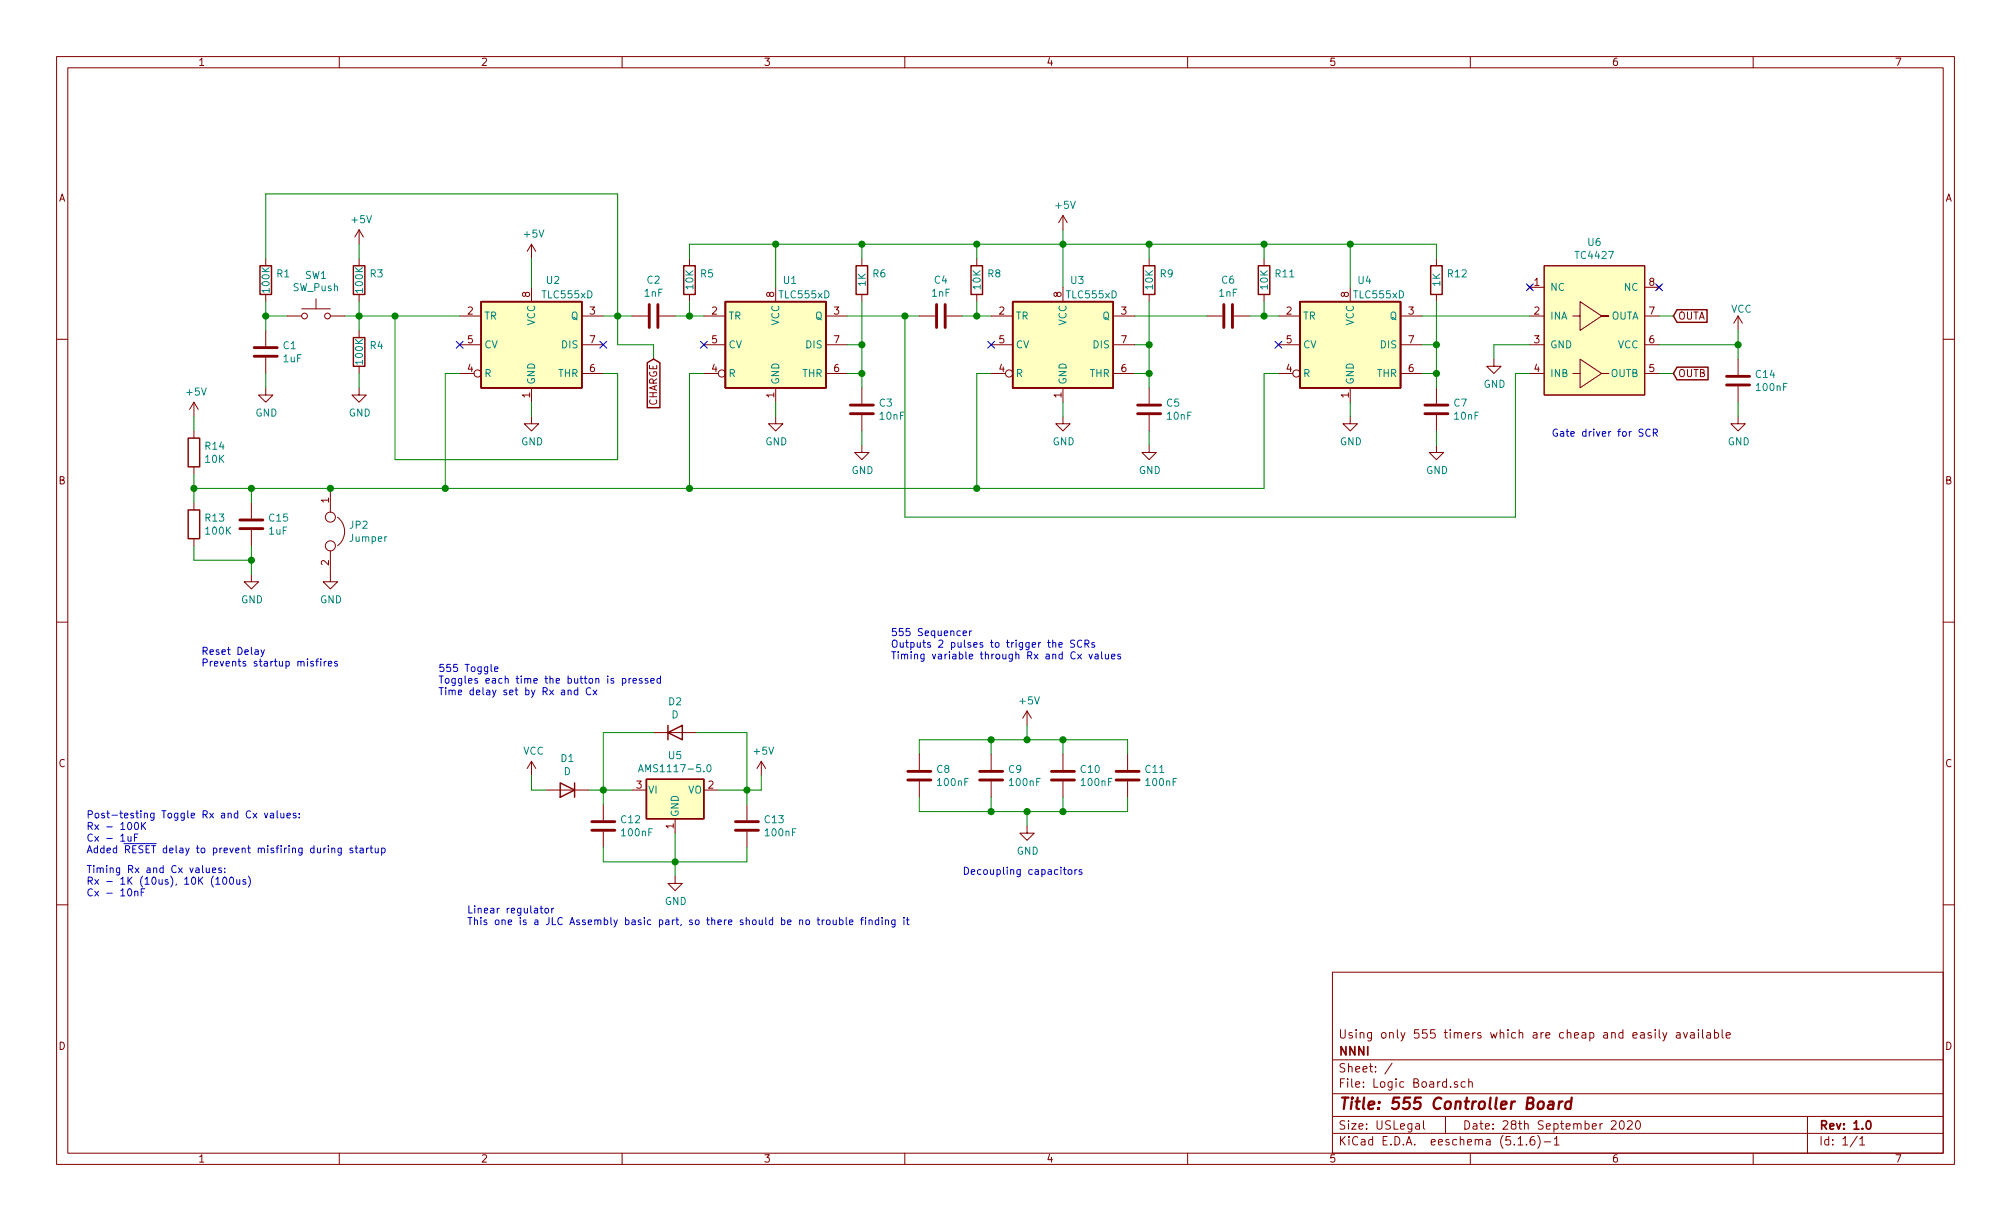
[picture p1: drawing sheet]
<svg xmlns="http://www.w3.org/2000/svg" width="356mm" height="216mm" viewBox="0 0 356 216" stroke-linecap="round" stroke-linejoin="round" font-family="sans-serif">
<g fill="none" stroke="#840000" stroke-width=".18">
<path d="M10 10h335.6v195.9h-335.6zM12 12h331.6v191.9h-331.6zM60 10v2M110 10v2M160 10v2M210 10v2M260 10v2M310 10v2M188 38.1v2.5M188 38.1l-.8 1.3M188 38.1l.7 1.3M10 60h2"/>
<path d="M47 45.7v1.3M47 52.1v1.2M47 58.4v2.8M50.8 55.9h2.5M53.3 54.6h5.1M55.9 52.8v1.8M58.4 55.9h2.6M63.5 40.6l-.8 1.3M63.5 40.6v2.6M63.5 45.7v1.3M63.5 52.1v1.2M63.5 58.4v1.3"/>
<path d="M63.5 40.6l.8 1.3M81.3 55.9h3.8M94 43.2l-.8 1.3M94 43.2v2.5M94 50.8v2.5M94 43.2l.7 1.3M102.9 55.9h3.8M111.8 55.9h2.8M116.6 55.9h2.8M121.9 45.7v1.3M121.9 52.1v1.2M124.5 55.9h3.8"/>
<path d="M137.2 50.8v2.5M146 55.9h3.9M152.4 45.7v1.3M152.4 52.1v1.2M162.6 55.9h2.8M167.4 55.9h2.8M172.7 45.7v1.3M172.7 52.1v1.2M175.3 55.9h3.8M188 50.8v2.5M196.8 55.9h3.9M203.2 45.7v1.3"/>
<path d="M203.2 52.1v1.2M213.4 55.9h2.8M218.2 55.9h2.8M223.5 45.7v1.3M223.5 52.1v1.2M226.1 55.9h3.8M238.8 50.8v2.5M247.6 55.9h3.9M254 45.7v1.3M254 52.1v1.2M270.1 50.4l.8 .8M270.5 55.9h2.5"/>
<path d="M270.5 50.8h2.5M270.9 50.4l-.8 .8M273 47h17.8v22.9h-17.8zM278.1 55.9h1.3v-2.6l3.8 2.6h1.3h-1.3l-3.8 2.5v-2.5M290.8 55.9h2.6M290.8 50.8h2.6M293 50.4l.8 .8M293.8 50.4l-.8 .8M307.3 55.9l-.7 1.3M307.3 55.9v2.5M307.3 55.9l.8 1.3M343.6 60h2"/>
<path d="M34.3 71.1l-.8 1.3M34.3 71.1v2.6M34.3 76.2v1.3M34.3 71.1l.8 1.3M47 68.6v1.3h1.3l-1.3 1.2-1.3-1.2h1.3M47 63.2v2.8M63.5 68.6v1.3h1.3l-1.3 1.2-1.3-1.2h1.3M63.5 64.8v1.2M81.3 66h2.5M81.3 61h3.8M94 73.7v1.2h1.2l-1.2 1.3-1.3-1.3h1.3M94 68.6v2.5"/>
<path d="M102.9 66h3.8M102.9 61h3.8M124.5 66h2.5M124.5 61h3.8M137.2 73.7v1.2h1.2l-1.2 1.3-1.3-1.3h1.3M137.2 68.6v2.5M146 66h3.9M146 61h3.9M152.4 78.7v1.3h1.3l-1.3 1.3-1.3-1.3h1.3M152.4 68.6v2.8M152.4 73.4v2.8M175.3 66h2.5"/>
<path d="M175.3 61h3.8M188 73.7v1.2h1.2l-1.2 1.3-1.3-1.3h1.3M188 68.6v2.5M196.8 66h3.9M196.8 61h3.9M203.2 78.7v1.3h1.3l-1.3 1.3-1.3-1.3h1.3M203.2 68.6v2.8M203.2 73.4v2.8M226.1 66h2.5M226.1 61h3.8M238.8 73.7v1.2h1.2l-1.2 1.3-1.3-1.3h1.3M238.8 68.6v2.5"/>
<path d="M247.6 66h3.9M247.6 61h3.9M254 78.7v1.3h1.3l-1.3 1.3-1.3-1.3h1.3M254 68.6v2.8M254 73.4v2.8M264.2 63.5v1.3h1.2l-1.2 1.2-1.3-1.2h1.3M270.5 66h2.5M270.5 61h2.5M278.1 66h1.3v-2.5l3.8 2.5h1.3h-1.3l-3.8 2.6v-2.6M290.8 66h2.6M290.8 61h2.6M307.3 73.7v1.2h1.3l-1.3 1.3-1.2-1.3h1.2"/>
<path d="M307.3 63.5v2.8M307.3 68.3v2.8M34.3 82.6v1.2M34.3 88.9v1.3M34.3 95.3v1.2M44.4 88.9v2.8M44.4 93.7v2.8M58.4 97.4v5.5h1.3l-1.3 1.2-1.3-1.2h1.3M58.4 86.4v4.2M59.7 91.5a3.2 3.2 0 0 1 0 5M10 110h2M44.4 101.6v1.3h1.3l-1.3 1.2-1.2-1.2h1.2"/>
<path d="M343.6 110h2M94 134.6v2.6M94 134.6l-.8 1.3M94 134.6l.7 1.3M96.5 139.7h7.6M111.8 139.7h2.5M115.6 129.5h7.6M124.5 139.7h2.5M134.6 134.6l-.7 1.3M134.6 134.6v2.6M134.6 134.6l.8 1.3M162.6 133.4v2.7"/>
<path d="M162.6 138.2v2.8M175.3 133.4v2.7M175.3 138.2v2.8M181.6 125.7l-.8 1.3M181.6 125.7v2.6M181.6 125.7l.8 1.3M188 133.4v2.7M188 138.2v2.8M199.4 133.4v2.7M199.4 138.2v2.8M10 160h2M106.7 142.2v2.8"/>
<path d="M106.7 147.1v2.8M119.4 154.9v1.3h1.2l-1.2 1.3-1.3-1.3h1.3M119.4 144.8v2.5M132.1 142.2v2.8M132.1 147.1v2.8M181.6 146.1v1.2h1.3l-1.3 1.3-1.3-1.3h1.3M343.6 160h2M235.6 171.9h108v32h-108zM235.6 197.4h108M235.6 193.4h108M235.6 187.4h108M246.2 188l-1.3 1.9"/>
<path d="M250.4 198.8h.5l.1 .9M251 199l-.5 .1-.2 .2 .2 .4 .5-.1M251.7 198.2v1.3l.2 .2M255.6 197.4v3M257.7 191.3h-.3l-.3 .2 .1 .2 .5 .1v.4h-.6M259.1 191.3h-.5l-.2 .2v.6l.2 .2 .5-.1M259.7 191.4l.2-.1h.4v1M259.7 190.8v1.5M284.9 198.3l.2-.1h.4l.3 .4-.9 1.1h.9M286.5 198.3l.3-.1a.94 .94 0 0 1 0 1.5l-.4-.3v-.6zM287.8 198.3l.2-.1h.3l.3 .1v.3l-.9 1.1h.9M289.4 198.2h.2a.8 .8 0 0 1 .5 .7 .8 .8 0 0 1-.5 .8 1 1 0 0 1-.2-1.5z"/>
<path d="M292 182.7a.37 .37 0 0 0-.6 .1l.1 .2 .5 .1v.2l-.2 .3-.4-.1M292.7 182.1v.1M292.7 182.6v1M293.4 182.1v1.3l.2 .2M294 182.6l.4 1M294.7 182.6l-.4 1.3-.3 .2M296.5 182.7h.5l.1 .9M297.1 182.9l-.5 .1a.29 .29 0 0 0-.2 .3 .29 .29 0 0 0 .2 .3l.5-.1M297.7 182.6l.3 1 .4-1M299 182.7h.5l.1 .9M299.6 182.9l-.5 .1-.2 .2 .2 .4 .5-.1M300.3 182.1v.1"/>
<path d="M300.3 182.6v1M301 182.1v1.3l.2 .2M301.8 182.7h.6l.1 .9M302.5 182.9l-.5 .1a.29 .29 0 0 0-.3 .3 .29 .29 0 0 0 .3 .3l.5-.1M303.2 182.7l.4-.1 .3 .3-.1 .5-.2 .2-.4-.1M303.2 182.1v1.5M304.5 182.1v1.3l.2 .2M305.2 183.1l.8-.2-.1-.2-.4-.1-.3 .2 .1 .7h.6M319.6 197.4v6.5M60 203.9v2M110 203.9v2M160 203.9v2"/>
<path d="M210 203.9v2M235.6 200.4h108M260 203.9v2M268.4 201.4l.5-.4v1.5M268.4 202.5h.9M269.9 202.3v.2M271.3 201a.59 .59 0 0 0-.7 .6v.7l.2 .2 .5-.2 .1-.5-.1-.2-.5-.1-.2 .3M271.9 200.8a1.71 1.71 0 0 1 0 2.2M273 201.9h1.2M274.9 201.4l.4-.4v1.5M274.9 202.5h.8M310 203.9v2"/>
<path d="M328.4 200.9l-1.2 1.9M328.9 201.4l.4-.4v1.5M328.9 202.5h.8"/>
<circle cx="53.8" cy="55.9" r=".51"/>
<circle cx="57.9" cy="55.9" r=".51"/>
<circle cx="84.5" cy="66" r=".63"/>
<circle cx="127.6" cy="66" r=".63"/>
<circle cx="178.4" cy="66" r=".63"/>
<circle cx="229.2" cy="66" r=".63"/>
<circle cx="58.4" cy="96.5" r=".89"/>
<circle cx="58.4" cy="91.4" r=".89"/>
</g>
<path d="M330.1 198.3l.2-.1a.81 .81 0 0 1 .6 .6 .81 .81 0 0 1-.3 .8l-.1 .1a.79 .79 0 0 1-.4-1.4z" fill="none" stroke="#840000" stroke-width=".3"/>
<path d="M272.1 194.9a.51 .51 0 0 1 .5-.2 .51 .51 0 0 1 .4 .4l-.1 .6a.54 .54 0 0 1-.5 .4 .54 .54 0 0 1-.5-.4zM273.9 194.8h.8l-.1 1.3M274.7 195.2l-.7 .1a.4 .4 0 0 0-.3 .4 .4 .4 0 0 0 .2 .4l.7-.1M275.7 194.8l-.1 1.3M276.3 194.8a.54 .54 0 0 0-.6 .3M277.8 194.8a.68 .68 0 0 0-1 .3v.8l.3 .2 .6-.1M277.9 194.1l-.2 2" fill="none" stroke="#840000" stroke-width=".41"/>
<g fill="none" stroke="#840000" stroke-width=".51">
<path d="M114.8 53.8v4.1M116.3 53.8v4.1M165.6 53.8v4.1M167.1 53.8v4.1M216.4 53.8v4.1M217.9 53.8v4.1M45 63h4M45 61.5h4M150.4 73.2h4M150.4 71.6h4M201.2 73.2h4M201.2 71.6h4"/>
<path d="M252 73.2h4M252 71.6h4M305.3 68.1h4.1M305.3 66.5h4.1M42.4 93.5h4.1M42.4 91.9h4.1M160.5 137.9h4.1M160.5 136.4h4.1M173.2 137.9h4.1M173.2 136.4h4.1M185.9 137.9h4.1M185.9 136.4h4.1"/>
<path d="M197.4 137.9h4M197.4 136.4h4M104.6 146.8h4.1M104.6 145.3h4.1M130 146.8h4.1M130 145.3h4.1"/>
</g>
<g fill="none" stroke="#840000" stroke-width=".25">
<path d="M46 47h2v5.1h-2zM62.5 59.7h2v5.1h-2zM62.5 47h2v5.1h-2zM85.1 53.3h17.8v15.3h-17.8zM120.9 47h2v5.1h-2zM128.3 53.3h17.7v15.3h-17.7zM151.4 47h2v5.1h-2zM171.7 47h2v5.1h-2zM179.1 53.3h17.7v15.3h-17.7zM202.2 47h2v5.1h-2zM222.5 47h2v5.1h-2zM229.9 53.3h17.7v15.3h-17.7z"/>
<path d="M253 47h2v5.1h-2zM296.5 54.8h5.4v2.2h-5.4l-.6-1.1zM33.3 77.5h2v5.1h-2zM114.5 64.1l1.1-.6 1.1 .6v8h-2.2zM296.5 64.9h5.5v2.3h-5.5l-.6-1.2zM33.3 90.2h2v5.1h-2zM99.1 138.4l2.5 1.3-2.5 1.3zM101.6 138.4v2.6M114.3 137.8h10.2v7h-10.2zM118.1 129.5l2.5-1.2v2.5zM118.1 128.3v2.5"/>
</g>
<g fill="#ffffc2" stroke="#ffffc2" stroke-width=".18">
<path d="M85.1 53.3h17.8v15.3h-17.8z"/>
<path d="M179.1 53.3h17.7v15.3h-17.7z"/>
<path d="M273 47h17.8v22.9h-17.8z"/>
<path d="M114.3 137.8h10.2v7h-10.2z"/>
<path d="M229.9 53.3h17.7v15.3h-17.7z"/>
<path d="M128.3 53.3h17.7v15.3h-17.7z"/>
</g>
<path d="M112.9 136.5l.4-1.3 .4 1.3M113 136.1h.6M125.1 135.3l.2-.1a.67 .67 0 0 1 .4 .6 .67 .67 0 0 1-.4 .7l-.3-.3v-.2z" fill="none" stroke="#008484" stroke-width=".18"/>
<g fill="none" stroke="#008400" stroke-width=".18">
<path d="M47 45.7v-11.4h62.2v26.7h6.4v2.5M47 55.9h3.8M47 53.3v5.1M61 55.9h20.3M63.5 43.2v2.5M63.5 53.3v5.1M69.8 55.9v25.4h39.4v-15.3h-2.5M94 45.7v5.1M106.7 55.9h5.1M119.4 55.9h5.1M121.9 45.7v-2.5h132.1v2.5M121.9 53.3v2.6"/>
<path d="M137.2 43.2v7.6M149.9 55.9h12.7M152.4 43.2v2.5M152.4 53.3v15.3M160 55.9v35.5h108v-25.4h2.5M170.2 55.9h5.1M172.7 43.2v2.5M172.7 53.3v2.6M188 40.6v10.2M200.7 55.9h12.7M203.2 43.2v2.5M203.2 53.3v15.3"/>
<path d="M221 55.9h5.1M223.5 43.2v2.5M223.5 53.3v2.6M238.8 43.2v7.6M251.5 55.9h19M254 53.3v15.3M293.4 55.9h2.5M307.3 58.4v5.1M34.3 73.7v2.5M47 66v2.6M63.5 66v2.6M81.3 66h-2.6v20.4"/>
<path d="M94 71.1v2.6M124.5 66h-2.6v20.4M137.2 71.1v2.6M149.9 66h2.5M149.9 61h2.5M152.4 76.2v2.5M175.3 66h-2.6v20.4M188 71.1v2.6M200.7 66h2.5M200.7 61h2.5M203.2 76.2v2.5M226.1 66h-2.6v20.4h-189.2"/>
<path d="M238.8 71.1v2.6M251.5 66h2.5M251.5 61h2.5M254 76.2v2.5M270.5 61h-6.3v2.5M293.4 66h2.5M293.4 61h13.9M307.3 71.1v2.6M34.3 83.8v5.1M34.3 96.5v2.6h10.1M44.4 86.4v2.5M44.4 96.5v5.1"/>
<path d="M94 137.2v2.5h2.5M104.1 139.7h7.7M115.6 129.5h-8.9v12.7M123.2 129.5h8.9v12.7M134.6 137.2v2.5h-7.6M162.6 133.4v-2.6h36.8v2.6M175.3 130.8v2.6M181.6 128.3v2.5M188 130.8v2.6M106.7 149.9v2.5h25.4v-2.5M119.4 147.3v7.6M162.6 141v2.5h36.8v-2.5"/>
<path d="M175.3 141v2.5M181.6 143.5v2.6M188 141v2.5"/>
</g>
<g fill="none" stroke="#0000c2" stroke-width=".18">
<path d="M290.5 75.9h-.5l-.1 .1v.4l.6 .3v.2l-.2 .2h-.5M291.8 76a.6 .6 0 0 0-.8 .4 .6 .6 0 0 0 .6 .7l.2-.1M292.4 76.5l.6-.1v-.4l-.2-.1h-.4v1.2M292.7 76.5l.4 .6M46.2 114.9l.3 .8M46.8 114.9l-.5 1.1-.1 .2M55.8 116.9h.5M56.3 116.5l-.3 .2v1.1M56.7 116.5v.1M56.7 116.9v.9M57.3 116.9v.9M57.7 116.9l-.4 .3"/>
<path d="M58.1 117.3l.6-.1-.1-.2-.4-.1-.1 .2v.6h.5M59.6 117l-.3-.1-.1 .2v.2l.4 .1v.3h-.4M86.8 117.5v1.1l.2 .1M87.5 118.3l.6-.1-.1-.2-.4-.1-.1 .2v.6h.5M110.1 120v1.2M111.2 120v.8M111.6 120h-.3l-.1 .2M116.8 119.5v1.3M170.3 112l.6-.1-.1-.3h-.3l-.2 .1 .1 .6h.4M171.4 111.6v.8M171.8 111.6l-.4 .2M187.2 114l.6-.1v-.2l-.4-.1-.2 .2 .1 .6h.5"/>
<path d="M190 113.3l-.5-.1-.1 .1v.4l.6 .3v.2l-.2 .3-.5-.1M190.6 115.7l.6 .8M191.2 115.7l-.6 .8M191.3 113.3a.6 .6 0 0 0-.8 .4 .6 .6 0 0 0 .6 .8l.2-.2M191.8 113.8l.7-.1v-.4l-.2-.1h-.5v1.3M192.1 113.8l.5 .7M192.6 115.7l.3 .8 .3-.8M193.5 113.7l-.3-.1-.2 .2 .1 .2 .4 .1v.3h-.5M193.6 115.7h.5l.1 .8M194.2 116h-.4l-.2 .2v.3h.6M194.8 115.2v1.1l.2 .2M195.5 115.7v.8h.3l.2-.1"/>
<path d="M196 115.7v.8M196.5 116.1l.7-.1-.1-.3h-.4l-.2 .1 .1 .7h.5M198.1 115.7h-.3l-.2 .1 .1 .2 .4 .2v.3h-.5M100.5 122.1l.1-.1 .3 .1 .1 .8M102.2 122.1l-.4-.1-.3 .3 .2 .5h.5M102.2 121.6v1.3M104.4 121.7a.6 .6 0 0 0-.8 .4 .6 .6 0 0 0 .6 .8l.2-.2M104.9 122l.6 .9M105.5 122l-.6 .9M110.1 120h.3l.3 .2-.1 .6h-.5M111.9 120.4l.6-.1v-.3h-.4l-.2 .1 .1 .7h.5M113.5 120h-.3l-.2 .1 .1 .2 .4 .1v.4h-.5"/>
<path d="M114.6 120h-.4l-.1 .1v.2l.5 .1v.4h-.5M115.1 120.4l.6-.1-.1-.3h-.3l-.2 .1v.7h.5M116.8 120h-.4l-.2 .2 .1 .6h.5M22.6 147.9l.1 .8h.3l.2-.1M23.2 147.9v.8M23.8 148.1h.4M23.8 157.7l.2-.1h.3l.1 .8M23.8 157.6v.8M23.9 145.5l.2-.1a.69 .69 0 0 1 .4 .7 .69 .69 0 0 1-.4 .6l-.3-.2v-.3zM24.4 147.5h-.6v1.2M25 157.8h.4M25 145.4v1.3"/>
<path d="M25.2 146l.6 .7M25.6 157.1h-.6v1.3M25.8 145.4l-.8 .8M35.8 153v1.1l.2 .2M36.5 153.5v.8h.3l.2-.1M37 153.5v.8M37.6 153.9l.6-.1-.1-.3h-.4l-.1 .1v.7h.5M38.2 155.4l.3-.3v1.3M38.2 156.4h.7M39.1 153.5h-.3l-.1 .1v.2l.4 .1v.4h-.4M39.5 155.2l.2-.1a.67 .67 0 0 1 .4 .6 .67 .67 0 0 1-.4 .7l-.3-.5zM39.7 154.2v.1"/>
<path d="M39.7 153.5v.1M40.7 155.2l.2-.1a.69 .69 0 0 1 .4 .6 .69 .69 0 0 1-.4 .7l-.3-.3v-.2zM41.9 155.5v.8l.3 .1 .2-.2M42.4 155.5v.9M43.4 155.6l-.3-.1-.1 .2v.2l.4 .1v.3h-.4M43.9 154.9a1.47 1.47 0 0 1 0 1.9M46.8 143.8l.2 .8 .3-.8M47.8 143.8h.5l.1 .8M48.4 144.1h-.4l-.2 .2v.3h.6M49 143.4v1l.2 .2M49.7 143.8v.8h.3l.2-.1M50.2 143.8v.8"/>
<path d="M50.7 144.2l.7-.1-.1-.3h-.4l-.2 .2 .1 .6h.5M52.3 143.8h-.3l-.2 .2 .1 .1 .4 .2v.3h-.5M52.9 144.5v.1M52.9 143.8v.2M58.7 150.1l.2-.1h.3v.8M60.4 150l-.1 1.1-.2 .1h-.3M60.4 150h-.4l-.2 .2 .1 .5h.5M62.4 150h-.3l-.2 .1v.2l.5 .1v.3h-.5M62.8 150h.5M63 149.5v1.1l.3 .2M63.7 150h.5v.8M64.2 150.3h-.4l-.2 .2 .1 .2h.5"/>
<path d="M64.8 150v.8M65.2 150l-.4 .2M65.4 150h.5M65.6 149.5v1.1l.3 .2M66.3 150l.1 .7 .3 .1 .2-.1M66.9 150v.8M67.5 150h.4l.2 .2-.1 .5h-.5M67.5 150v1.2M188 153.8h.5M188.2 153.3v1.1l.3 .2M188.9 153.9l.2-.1 .4 .1v.5l-.1 .2h-.3l-.2-.1zM190.1 153.8v.8"/>
<path d="M190.4 153.8l-.3 .2M191.3 153.8h-.3l-.2 .1 .1 .2 .4 .2v.3h-.5M95.5 160.6h.5M95.7 160.2v1.1l.3 .1M96.5 160.7l.3-.1 .2 .2v.4l-.2 .2h-.3l-.2-.2zM97.6 160.6v.8M97.9 160.6l-.2 .1-.1 .1M144.5 162.7h.5M144.7 162.2v1.1l.3 .2M145.4 162.7v.8M145.7 162.7l-.3 .2M146.2 162.7h.3l.3 .2-.1 .5-.3 .1-.2-.1z"/>
<path d="M147.3 162.7l.1 .7 .3 .1 .2-.1M147.9 162.7v.8M148.5 162.7h.3l.3 .2-.2 .5h-.4M148.5 162.2v1.3M149.6 162.2v1.1l.2 .2M150.2 163.1l.6-.1v-.3h-.4l-.2 .1 .1 .6h.5M152.2 162.7h.5M152.7 162.2l-.4 .2v1.1M153.1 162.2v.2M153.1 162.7v.8M153.7 162.8l.1-.1h.4v.8M153.7 162.7v.8"/>
<path d="M155.4 162.7h-.4l-.2 .2 .1 .5h.5M155.4 162.2v1.3M156 162.2v.2M156 162.7v.8M156.6 162.8l.2-.1h.2l.1 .8M156.6 162.7v.8M158.3 162.7l-.1 1.1-.2 .1h-.3M158.3 162.7h-.4l-.2 .2 .1 .5h.5M159.8 162.2v.2M159.8 162.7v.8M160.3 162.7h.5M160.5 162.2v1.1l.3 .2"/>
</g>
<g fill="#008400" stroke="#008400" stroke-width=".25">
<circle cx="58.4" cy="86.4" r=".51"/>
<circle cx="109.2" cy="55.9" r=".51"/>
<circle cx="307.3" cy="61" r=".51"/>
<circle cx="121.9" cy="86.4" r=".51"/>
<circle cx="34.3" cy="86.4" r=".51"/>
<circle cx="44.5" cy="99.1" r=".51"/>
<circle cx="181.6" cy="143.5" r=".51"/>
<circle cx="78.7" cy="86.4" r=".51"/>
<circle cx="172.7" cy="43.2" r=".51"/>
<circle cx="63.5" cy="55.9" r=".51"/>
<circle cx="203.2" cy="66" r=".51"/>
<circle cx="203.2" cy="61" r=".51"/>
<circle cx="238.8" cy="43.2" r=".51"/>
<circle cx="137.2" cy="43.2" r=".51"/>
<circle cx="172.7" cy="86.4" r=".51"/>
<circle cx="223.5" cy="43.2" r=".51"/>
<circle cx="203.2" cy="43.2" r=".51"/>
<circle cx="152.4" cy="61" r=".51"/>
<circle cx="152.4" cy="43.2" r=".51"/>
<circle cx="188" cy="43.2" r=".51"/>
<circle cx="223.5" cy="55.9" r=".51"/>
<circle cx="172.7" cy="55.9" r=".51"/>
<circle cx="160" cy="55.9" r=".51"/>
<circle cx="121.9" cy="55.9" r=".51"/>
<circle cx="254" cy="66" r=".51"/>
<circle cx="254" cy="61" r=".51"/>
<circle cx="47" cy="55.9" r=".51"/>
<circle cx="69.9" cy="55.9" r=".51"/>
<circle cx="132.1" cy="139.7" r=".51"/>
<circle cx="106.7" cy="139.7" r=".51"/>
<circle cx="119.4" cy="152.4" r=".51"/>
<circle cx="181.6" cy="130.8" r=".51"/>
<circle cx="188" cy="143.5" r=".51"/>
<circle cx="175.3" cy="143.5" r=".51"/>
<circle cx="188" cy="130.8" r=".51"/>
<circle cx="175.3" cy="130.8" r=".51"/>
<circle cx="152.4" cy="66" r=".51"/>
<circle cx="44.5" cy="86.4" r=".51"/>
</g>
<g fill="none" stroke="#000084" stroke-width=".18">
<path d="M269.9 50.2l1.2 1.2M271.1 50.2l-1.2 1.2M292.8 50.2l1.2 1.2M294 50.2l-1.2 1.2M80.7 60.4l1.2 1.2M81.9 60.4l-1.2 1.2M106.1 60.4l1.2 1.2M107.3 60.4l-1.2 1.2M123.9 60.4l1.2 1.2M125.1 60.4l-1.2 1.2M174.7 60.4l1.2 1.2M175.9 60.4l-1.2 1.2"/>
<path d="M225.5 60.4l1.2 1.2M226.7 60.4l-1.2 1.2"/>
</g>
<text font-size="2.8" fill="#840000" x="236.6" y="196.2">Title: 555 Controller Board</text>
<g font-size="2.1" fill="#840000">
<text x="236.6" y="183.6">Using only 555 timers which are cheap and easily available</text>
<text x="236.6" y="189.6">Sheet: /</text>
<text x="236.6" y="186.6">NNNI</text>
<text x="236.6" y="192.3">File: Logic Board.sch</text>
<text x="236.6" y="202.5">KiCad E.D.A. eeschema (5.1.6)-1</text>
<text x="236.6" y="199.7">Size: USLegal</text>
<text x="258.6" y="199.7">Date: 28th September 2020</text>
<text x="321.6" y="199.7">Rev: 1.0</text>
<text x="321.6" y="202.5">Id: 1/1</text>
</g>
<g font-size="1.8" fill="#840000">
<text x="35" y="11.6">1</text>
<text x="85" y="11.6">2</text>
<text x="135" y="11.6">3</text>
<text x="185" y="11.6">4</text>
<text x="235" y="11.6">5</text>
<text x="285" y="11.6">6</text>
<text x="335" y="11.6">7</text>
<text x="10.4" y="35.6">A</text>
<text x="344" y="35.6">A</text>
<text x="93.7" y="52.6" transform="rotate(-90 93.7 52.6)">8</text>
<text x="136.9" y="52.6" transform="rotate(-90 136.9 52.6)">8</text>
<text x="187.7" y="52.6" transform="rotate(-90 187.7 52.6)">8</text>
<text x="238.5" y="52.6" transform="rotate(-90 238.5 52.6)">8</text>
<text x="271.3" y="50.5">1</text>
<text x="291.6" y="50.5">8</text>
<text x="82.7" y="55.6">2</text>
<text x="104.3" y="55.6">3</text>
<text x="125.9" y="55.6">2</text>
<text x="147.5" y="55.6">3</text>
<text x="176.7" y="55.6">2</text>
<text x="198.3" y="55.6">3</text>
<text x="227.5" y="55.6">2</text>
<text x="249.1" y="55.6">3</text>
<text x="271.3" y="55.6">2</text>
<text x="291.6" y="55.6">7</text>
<text x="296.7" y="56.5">OUTA</text>
<text x="82.7" y="65.8">4</text>
<text x="82.7" y="60.7">5</text>
<text x="104.3" y="65.8">6</text>
<text x="104.3" y="60.7">7</text>
<text x="125.9" y="65.8">4</text>
<text x="125.9" y="60.7">5</text>
<text x="147.5" y="65.8">6</text>
<text x="147.5" y="60.7">7</text>
<text x="176.7" y="65.8">4</text>
<text x="176.7" y="60.7">5</text>
<text x="198.3" y="65.8">6</text>
<text x="198.3" y="60.7">7</text>
<text x="227.5" y="65.8">4</text>
<text x="227.5" y="60.7">5</text>
<text x="249.1" y="65.8">6</text>
<text x="249.1" y="60.7">7</text>
<text x="271.3" y="60.7">3</text>
<text x="271.3" y="65.8">4</text>
<text x="291.6" y="65.8">5</text>
<text x="291.6" y="60.7">6</text>
<text x="93.7" y="70.3" transform="rotate(-90 93.7 70.3)">1</text>
<text x="116.2" y="72" transform="rotate(-90 116.2 72)">CHARGE</text>
<text x="136.9" y="70.3" transform="rotate(-90 136.9 70.3)">1</text>
<text x="187.7" y="70.3" transform="rotate(-90 187.7 70.3)">1</text>
<text x="238.5" y="70.3" transform="rotate(-90 238.5 70.3)">1</text>
<text x="296.7" y="66.7">OUTB</text>
<text x="10.4" y="85.6">B</text>
<text x="58.2" y="88.9" transform="rotate(-90 58.2 88.9)">1</text>
<text x="344" y="85.6">B</text>
<text x="58.2" y="100" transform="rotate(-90 58.2 100)">2</text>
<text x="10.4" y="135.6">C</text>
<text x="344" y="135.6">C</text>
<text x="112.5" y="139.4">3</text>
<text x="125.2" y="139.4">2</text>
<text x="119.1" y="146.5" transform="rotate(-90 119.1 146.5)">1</text>
<text x="10.4" y="185.6">D</text>
<text x="344" y="185.6">D</text>
<text x="35" y="205.5">1</text>
<text x="85" y="205.5">2</text>
<text x="135" y="205.5">3</text>
<text x="185" y="205.5">4</text>
<text x="235" y="205.5">5</text>
<text x="285" y="205.5">6</text>
<text x="335" y="205.5">7</text>
</g>
<g font-size="1.8" fill="#008484">
<text x="62.3" y="39.5">+5V</text>
<text x="186.7" y="36.9">+5V</text>
<text x="92.8" y="42">+5V</text>
<text x="278.8" y="45.8">TC4427</text>
<text x="280.8" y="43.5">U6</text>
<text x="47.7" y="51.6" transform="rotate(-90 47.7 51.6)">100K</text>
<text x="49" y="49">R1</text>
<text x="51.8" y="51.5">SW_Push</text>
<text x="54" y="49.3">SW1</text>
<text x="64.2" y="51.6" transform="rotate(-90 64.2 51.6)">100K</text>
<text x="65.5" y="49">R3</text>
<text x="96" y="52.8">TLC555xD</text>
<text x="96.7" y="50.2">U2</text>
<text x="114" y="52.5">1nF</text>
<text x="114.5" y="50.2">C2</text>
<text x="122.6" y="51.1" transform="rotate(-90 122.6 51.1)">10K</text>
<text x="123.9" y="49">R5</text>
<text x="137.9" y="52.8">TLC555xD</text>
<text x="138.6" y="50.2">U1</text>
<text x="153.1" y="50.6" transform="rotate(-90 153.1 50.6)">1K</text>
<text x="154.4" y="49">R6</text>
<text x="164.8" y="52.5">1nF</text>
<text x="165.3" y="50.2">C4</text>
<text x="173.4" y="51.1" transform="rotate(-90 173.4 51.1)">10K</text>
<text x="174.7" y="49">R8</text>
<text x="188.7" y="52.8">TLC555xD</text>
<text x="189.4" y="50.2">U3</text>
<text x="203.9" y="51.1" transform="rotate(-90 203.9 51.1)">10K</text>
<text x="205.2" y="49">R9</text>
<text x="215.6" y="52.5">1nF</text>
<text x="216.1" y="50.2">C6</text>
<text x="224.2" y="51.1" transform="rotate(-90 224.2 51.1)">10K</text>
<text x="225.6" y="49">R11</text>
<text x="239.5" y="52.8">TLC555xD</text>
<text x="240.2" y="50.2">U4</text>
<text x="254.7" y="50.6" transform="rotate(-90 254.7 50.6)">1K</text>
<text x="256.1" y="49">R12</text>
<text x="274.1" y="51.4">NC</text>
<text x="287.2" y="51.4">NC</text>
<text x="85.6" y="56.5">TR</text>
<text x="94.6" y="57.6" transform="rotate(-90 94.6 57.6)">VCC</text>
<text x="101" y="56.5">Q</text>
<text x="128.8" y="56.5">TR</text>
<text x="137.8" y="57.6" transform="rotate(-90 137.8 57.6)">VCC</text>
<text x="144.2" y="56.5">Q</text>
<text x="179.6" y="56.5">TR</text>
<text x="188.6" y="57.6" transform="rotate(-90 188.6 57.6)">VCC</text>
<text x="195" y="56.5">Q</text>
<text x="230.4" y="56.5">TR</text>
<text x="239.4" y="57.6" transform="rotate(-90 239.4 57.6)">VCC</text>
<text x="245.8" y="56.5">Q</text>
<text x="274.1" y="56.5">INA</text>
<text x="284.8" y="56.5">OUTA</text>
<text x="306.1" y="55.3">VCC</text>
<text x="50.1" y="61.7">C1</text>
<text x="50.1" y="64.1">1uF</text>
<text x="64.2" y="64.3" transform="rotate(-90 64.2 64.3)">100K</text>
<text x="65.5" y="61.7">R4</text>
<text x="85.6" y="61.6">CV</text>
<text x="99.4" y="61.6">DIS</text>
<text x="128.8" y="61.6">CV</text>
<text x="142.6" y="61.6">DIS</text>
<text x="179.6" y="61.6">CV</text>
<text x="193.4" y="61.6">DIS</text>
<text x="230.4" y="61.6">CV</text>
<text x="244.2" y="61.6">DIS</text>
<text x="274.1" y="61.6">GND</text>
<text x="286.1" y="61.6">VCC</text>
<text x="33.1" y="70">+5V</text>
<text x="85.6" y="66.7">R</text>
<text x="94.6" y="68.1" transform="rotate(-90 94.6 68.1)">GND</text>
<text x="98.7" y="66.7">THR</text>
<text x="128.8" y="66.7">R</text>
<text x="137.8" y="68.1" transform="rotate(-90 137.8 68.1)">GND</text>
<text x="141.9" y="66.7">THR</text>
<text x="155.5" y="71.9">C3</text>
<text x="179.6" y="66.7">R</text>
<text x="188.6" y="68.1" transform="rotate(-90 188.6 68.1)">GND</text>
<text x="192.7" y="66.7">THR</text>
<text x="206.3" y="71.9">C5</text>
<text x="230.4" y="66.7">R</text>
<text x="239.4" y="68.1" transform="rotate(-90 239.4 68.1)">GND</text>
<text x="243.5" y="66.7">THR</text>
<text x="257.1" y="71.9">C7</text>
<text x="262.3" y="68.6">GND</text>
<text x="274.1" y="66.7">INB</text>
<text x="284.8" y="66.7">OUTB</text>
<text x="310.5" y="66.8">C14</text>
<text x="310.7" y="69.1">100nF</text>
<text x="45.2" y="73.7">GND</text>
<text x="61.7" y="73.7">GND</text>
<text x="155.7" y="74.2">10nF</text>
<text x="206.5" y="74.2">10nF</text>
<text x="257.3" y="74.2">10nF</text>
<text x="36.3" y="79.5">R14</text>
<text x="36.3" y="81.8">10K</text>
<text x="92.2" y="78.7">GND</text>
<text x="135.3" y="78.7">GND</text>
<text x="150.6" y="83.8">GND</text>
<text x="186.1" y="78.7">GND</text>
<text x="201.4" y="83.8">GND</text>
<text x="236.9" y="78.7">GND</text>
<text x="252.2" y="83.8">GND</text>
<text x="305.5" y="78.7">GND</text>
<text x="36.3" y="92.2">R13</text>
<text x="36.5" y="94.5">100K</text>
<text x="47.6" y="94.5">1uF</text>
<text x="47.7" y="92.2">C15</text>
<text x="61.9" y="93.5">JP2</text>
<text x="61.9" y="95.8">Jumper</text>
<text x="42.6" y="106.7">GND</text>
<text x="56.6" y="106.7">GND</text>
<text x="118.3" y="124.7">D2</text>
<text x="180.4" y="124.6">+5V</text>
<text x="118.7" y="127">D</text>
<text x="92.5" y="133.5">VCC</text>
<text x="99.2" y="134.7">D1</text>
<text x="99.7" y="137.1">D</text>
<text x="113.9" y="136.6">AMS1117-5.0</text>
<text x="118.3" y="134.2">U5</text>
<text x="133.4" y="133.5">+5V</text>
<text x="165.7" y="136.7">C8</text>
<text x="178.4" y="136.7">C9</text>
<text x="191.2" y="136.7">C10</text>
<text x="202.6" y="136.7">C11</text>
<text x="114.6" y="140.3">VI</text>
<text x="121.6" y="140.3">VO</text>
<text x="165.9" y="139">100nF</text>
<text x="178.6" y="139">100nF</text>
<text x="191.3" y="139">100nF</text>
<text x="202.8" y="139">100nF</text>
<text x="109.9" y="145.6">C12</text>
<text x="110.1" y="147.9">100nF</text>
<text x="120" y="144.5" transform="rotate(-90 120 144.5)">GND</text>
<text x="135.3" y="145.6">C13</text>
<text x="135.5" y="147.9">100nF</text>
<text x="179.8" y="151.1">GND</text>
<text x="117.6" y="160">GND</text>
</g>
<g font-size="1.8" fill="#0000c2">
<text x="274.3" y="77.2">Gate driver for SCR</text>
<text x="157.5" y="112.5">555 Sequencer</text>
<text x="35.6" y="115.8">Reset Delay</text>
<text x="35.6" y="117.9">Prevents startup misfires</text>
<text x="77.5" y="118.8">555 Toggle</text>
<text x="157.5" y="114.5">Outputs 2 pulses to trigger the SCRs</text>
<text x="157.5" y="116.6">Timing variable through Rx and Cx values</text>
<text x="77.5" y="120.9">Toggles each time the button is pressed</text>
<text x="77.5" y="122.9">Time delay set by Rx and Cx</text>
<text x="15.2" y="144.7">Post-testing Toggle Rx and Cx values:</text>
<text x="15.2" y="146.8">Rx - 100K</text>
<text x="15.2" y="148.8">Cx - 1uF</text>
<text x="15.2" y="150.9">Added RESET delay to prevent misfiring during startup</text>
<text x="15.2" y="154.4">Timing Rx and Cx values:</text>
<text x="170.2" y="154.7">Decoupling capacitors</text>
<text x="15.2" y="156.4">Rx - 1K (10us), 10K (100us)</text>
<text x="15.2" y="158.5">Cx - 10nF</text>
<text x="82.5" y="161.5">Linear regulator</text>
<text x="82.5" y="163.6">This one is a JLC Assembly basic part, so there should be no trouble finding it</text>
</g>
</svg>
